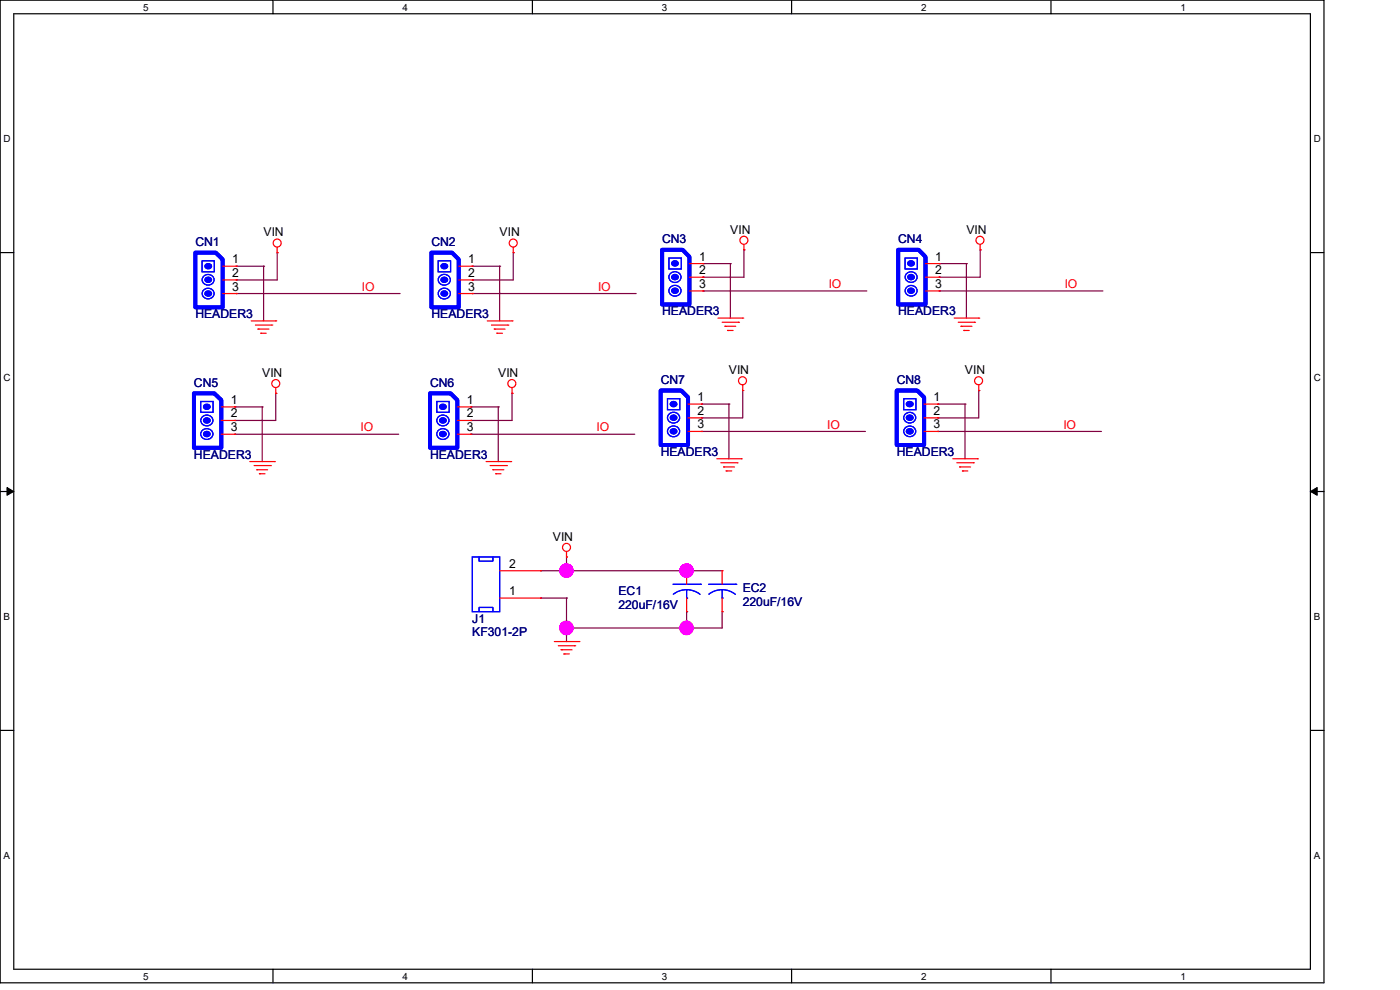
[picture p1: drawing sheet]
<svg xmlns="http://www.w3.org/2000/svg" width="297mm" height="210mm" viewBox="0 0 297 210" stroke-linecap="round" stroke-linejoin="round" font-family="sans-serif">
<path d="M0 0h280.9v208.5h-280.9zM2.9 2.9h275.1v202.7h-275.1z" fill="none" stroke="#000" stroke-width=".25"/>
<g fill="#fff">
<path d="M30.4 .3h1.1v2.4h-1.1z"/>
<path d="M30.4 205.9h1.1v2.3h-1.1z"/>
</g>
<path d="M57.9 0v2.9M57.9 205.6v2.9" fill="none" stroke="#000" stroke-width=".25"/>
<g fill="#fff">
<path d="M85.4 .3h1.1v2.4h-1.1z"/>
<path d="M85.4 205.9h1.1v2.3h-1.1z"/>
</g>
<path d="M112.9 0v2.9M112.9 205.6v2.9" fill="none" stroke="#000" stroke-width=".25"/>
<g fill="#fff">
<path d="M140.4 .3h1.2v2.4h-1.2z"/>
<path d="M140.4 205.9h1.2v2.3h-1.2z"/>
</g>
<path d="M167.9 0v2.9M167.9 205.6v2.9" fill="none" stroke="#000" stroke-width=".25"/>
<g fill="#fff">
<path d="M195.4 .3h1.2v2.4h-1.2z"/>
<path d="M195.4 205.9h1.2v2.3h-1.2z"/>
</g>
<path d="M223 0v2.9M223 205.6v2.9" fill="none" stroke="#000" stroke-width=".25"/>
<g fill="#fff">
<path d="M250.4 .3h1.2v2.4h-1.2z"/>
<path d="M250.4 205.9h1.2v2.3h-1.2z"/>
<path d="M.8 28.2h1.4v2.4h-1.4z"/>
<path d="M278.7 28.2h1.5v2.4h-1.5z"/>
<path d="M.8 78.9h1.4v2.3h-1.4z"/>
<path d="M278.7 78.9h1.5v2.3h-1.5z"/>
</g>
<path d="M0 53.6h2.9M278 53.6h2.9" fill="none" stroke="#000" stroke-width=".25"/>
<g fill="#fff">
<path d="M.8 129.6h1.3v2.3h-1.3z"/>
<path d="M278.7 129.6h1.4v2.3h-1.4z"/>
</g>
<path d="M0 104.3h2.9M278 104.3h2.9" fill="none" stroke="#000" stroke-width=".25"/>
<path d="M1.5 103.4l1.4 .9-1.4 .8zM278 104.3l1.4-.9v1.7z" fill="#000" stroke="#000" stroke-width=".21"/>
<g fill="#fff">
<path d="M.8 180.3h1.3v2.3h-1.3z"/>
<path d="M278.7 180.3h1.4v2.3h-1.4z"/>
</g>
<path d="M0 154.9h2.9M278 154.9h2.9" fill="none" stroke="#000" stroke-width=".25"/>
<g fill="none" stroke="#800040" stroke-width=".25">
<path d="M50.1 59.4h.1M50.1 56.5h.1M50.1 56.5h5.8M55.9 56.5h.1M55.9 56.5v11.6M58.8 53.6h.1M58.8 53.6v5.8h-8.7M100.2 59.4h.1M100.2 56.5h.1M100.2 56.5h5.8M106 56.5h.1M106 56.5v11.6"/>
<path d="M108.9 53.6h.1M108.9 53.6v5.8h-8.7M149.1 58.8h.1M149.1 55.9h.1M149.1 55.9h5.8M154.9 55.9h.1M154.9 55.9v11.6M157.8 53h.1M157.8 53v5.8h-8.7M199.3 58.8h.1M199.3 55.9h.1M199.3 55.9h5.7"/>
<path d="M205 55.9h.1M205 55.9v11.6M207.9 53h.1M207.9 53v5.8h-8.6M50.1 62.3h.1M50.1 62.3h34.8M100.2 62.3h.1M100.2 62.3h34.8M149.1 61.7h.1M149.1 61.7h34.8M199.3 61.7h.1M199.3 61.7h34.7"/>
<path d="M49.8 89.2h.1M49.8 86.3h.1M49.8 92.1h.1M49.8 86.3h5.8M49.8 92.1h34.8M55.6 86.3h.1M55.6 86.3v11.6M58.5 83.4h.1M58.5 83.4v5.8h-8.7M99.9 89.2h.1M99.9 86.3h.1M99.9 92.1h.1"/>
<path d="M99.9 86.3h5.8M99.9 92.1h34.8M105.7 86.3h.1M105.7 86.3v11.6M108.6 83.4h.1M108.6 83.4v5.8h-8.7M148.8 88.6h.1M148.8 85.7h.1M148.8 91.5h.1M148.8 85.7h5.8M148.8 91.5h34.8M154.6 85.7h.1"/>
<path d="M154.6 85.7v11.6M157.6 82.8h.1M157.6 82.8v5.8h-8.8M199 88.6h.1M199 85.7h.1M199 91.5h.1M199 85.7h5.7M199 91.5h34.7M204.7 85.7h.1M204.7 85.7v11.6M207.6 82.8h.1M207.6 82.8v5.8h-8.6"/>
<path d="M120.2 118.2h.1M120.2 118.2v2.9M114.7 121.1h.1M114.7 126.9h.1M114.7 121.1h38.5M114.7 126.9h5.5M120.2 133.2h.1M120.2 126.9h.1M120.2 121.1h.1M120.2 126.9v9.2M145.7 121.1h.1M145.7 129.8h.1"/>
<path d="M145.7 133.2h.1M145.7 129.8v3.4M153.2 129.8h.1M153.2 129.8v3.4h-33"/>
</g>
<g fill="#f0f" stroke="#f0f" stroke-width=".25">
<circle cx="120.2" cy="121.1" r="1.42"/>
<circle cx="145.6" cy="121.1" r="1.42"/>
<circle cx="120.2" cy="133.2" r="1.42"/>
<circle cx="145.6" cy="133.2" r="1.42"/>
</g>
<g fill="none" stroke="#f00" stroke-width=".25">
<path d="M47.2 56.5h2.9M47.2 59.4h2.9M50.1 56.5h.1M50.1 59.4h.1M58.8 53.6h.1M58.8 52.5v1.1M97.3 56.5h2.9M97.3 59.4h2.9M100.2 56.5h.1M100.2 59.4h.1M108.9 53.6h.1M108.9 52.5v1.1"/>
<path d="M146.3 55.9h2.8M146.3 58.8h2.8M149.1 55.9h.1M149.1 58.8h.1M157.8 53h.1M157.8 51.9v1.1M196.3 55.9h3M196.3 58.8h3M199.3 55.9h.1M199.3 58.8h.1M207.9 53h.1M207.9 51.9v1.1"/>
<path d="M47.2 62.3h2.9M50.1 62.3h.1M53.3 68.1h5.2M54.2 69h3.5M54.7 69.8h.1M54.7 69.8h2.4M55.3 70.7h.1M55.3 70.7h1.2M57.7 69h.1M58.5 68.1h.1M97.3 62.3h2.9M100.2 62.3h.1"/>
<path d="M103.4 68.1h5.2M104.3 69h3.4M104.9 69.8h.1M104.9 69.8h2.2M105.4 70.7h.1M105.4 70.7h1.2M107.7 69h.1M108.6 68.1h.1M146.3 61.7h2.8M149.1 61.7h.1M152.3 67.5h5.3M153.2 68.4h3.5"/>
<path d="M153.8 69.2h.1M153.8 69.2h2.3M154.3 70.1h.1M154.3 70.1h1.2M156.7 68.4h.1M157.6 67.5h.1M196.3 61.7h3M199.3 61.7h.1M202.4 67.5h5.2M203.3 68.4h3.5M203.9 69.2h.1M203.9 69.2h2.3"/>
<path d="M204.5 70.1h.1M204.5 70.1h1.1M206.8 68.4h.1M207.6 67.5h.1M46.9 86.3h2.9M46.9 89.2h2.9M46.9 92.1h2.9M49.8 86.3h.1M49.8 89.2h.1M49.8 92.1h.1M53 97.9h5.2M53.9 98.8h3.5"/>
<path d="M54.5 99.7h.1M54.5 99.7h2.3M57.4 98.8h.1M58.2 97.9h.1M58.5 83.4h.1M58.5 82.3v1.1M97 86.3h2.9M97 89.2h2.9M97 92.1h2.9M99.9 86.3h.1M99.9 89.2h.1M99.9 92.1h.1"/>
<path d="M103.1 97.9h5.2M104 98.8h3.4M104.6 99.7h.1M104.6 99.7h2.3M107.4 98.8h.1M108.3 97.9h.1M108.6 83.4h.1M108.6 82.3v1.1M146 85.7h2.8M146 88.6h2.8M146 91.5h2.8M148.8 85.7h.1"/>
<path d="M148.8 88.6h.1M148.8 91.5h.1M152.1 97.3h5.2M152.9 98.2h3.5M153.5 99.1h.1M153.5 99.1h2.3M154.1 99.9h.1M154.1 99.9h1.1M156.4 98.2h.1M157.3 97.3h.1M157.6 82.8h.1M157.6 81.7v1.1"/>
<path d="M196 85.7h3M196 88.6h3M196 91.5h3M199 85.7h.1M199 88.6h.1M199 91.5h.1M202.1 97.3h5.2M203 98.2h3.5M203.6 99.1h.1M203.6 99.1h2.3M204.2 99.9h.1M204.2 99.9h1.1"/>
<path d="M206.5 98.2h.1M207.3 97.3h.1M207.6 82.8h.1M207.6 81.7v1.1M55 100.5h.1M55 100.5h1.2M105.2 100.5h.1M105.2 100.5h1.1M120.2 118.2h.1M120.2 117v1.2M106 126.9h8.7M106 121.1h8.7"/>
<path d="M114.7 126.9h.1M114.7 121.1h.1M117.6 136.1h5.2M118.4 137h3.5M119 137.8h.1M119 137.8h2.4M119.6 138.7h.1M119.6 138.7h1.2M121.9 137h.1M122.8 136.1h.1M145.7 121.1h.1M145.7 129.8h.1"/>
<path d="M145.7 121.1v2.9M145.7 126.9v2.9M153.2 121.1h.1M153.2 129.8h.1M153.2 121.1v2.9M153.2 126.9v2.9"/>
<circle cx="58.8" cy="51.6" r=".85"/>
<circle cx="108.9" cy="51.6" r=".85"/>
<circle cx="157.8" cy="51" r=".85"/>
<circle cx="207.9" cy="51" r=".85"/>
<circle cx="58.5" cy="81.4" r=".85"/>
<circle cx="108.6" cy="81.4" r=".85"/>
<circle cx="157.5" cy="80.8" r=".85"/>
<circle cx="207.6" cy="80.8" r=".85"/>
<circle cx="120.2" cy="116.1" r=".85"/>
</g>
<g fill="none" stroke="#00f" stroke-width=".25">
<path d="M42.9 55.3h2.6v2.4h-2.6zM43.1 58.7a1.2 1.2 0 0 1 1.8-.2 1.2 1.2 0 0 1 0 1.8 1.2 1.2 0 0 1-1.5-.1 1.2 1.2 0 0 1-.3-1.5zM47.2 55v10.2M93 55.3h2.6v2.4h-2.6zM93.2 58.7a1.22 1.22 0 0 1 1.8-.3 1.22 1.22 0 0 1 0 1.9 1.22 1.22 0 0 1-1.6-.1 1.22 1.22 0 0 1-.2-1.5zM97.3 55v10.2M141.9 54.7h2.6v2.4h-2.6zM142.2 58.1a1.22 1.22 0 0 1 1.8-.2 1.22 1.22 0 0 1 0 1.8 1.22 1.22 0 0 1-1.6 0 1.22 1.22 0 0 1-.2-1.6zM146.3 54.5v10.1M192 54.7h2.6v2.4h-2.6zM192.3 58.1a1.2 1.2 0 0 1 1.8-.2 1.2 1.2 0 0 1-.1 1.8 1.2 1.2 0 0 1-1.5-.1 1.2 1.2 0 0 1-.2-1.5zM196.3 54.5v10.1"/>
<path d="M43.1 61.6a1.2 1.2 0 0 1 1.8-.2 1.2 1.2 0 0 1 0 1.8 1.2 1.2 0 0 1-1.5-.1 1.2 1.2 0 0 1-.3-1.5zM93.2 61.6a1.22 1.22 0 0 1 1.8-.2 1.22 1.22 0 0 1 0 1.8 1.22 1.22 0 0 1-1.6 0 1.22 1.22 0 0 1-.2-1.6zM142.2 61a1.22 1.22 0 0 1 1.8-.2 1.22 1.22 0 0 1 0 1.8 1.22 1.22 0 0 1-1.6 0 1.22 1.22 0 0 1-.2-1.6zM192.3 61a1.2 1.2 0 0 1 1.8-.2 1.2 1.2 0 0 1-.1 1.8 1.2 1.2 0 0 1-1.5-.1 1.2 1.2 0 0 1-.2-1.5zM42.6 85.2h2.6v2.3h-2.6zM42.8 88.5a1.22 1.22 0 0 1 1.9-.2 1.22 1.22 0 0 1-.1 1.8 1.22 1.22 0 0 1-1.5 0 1.22 1.22 0 0 1-.3-1.6zM42.8 91.4a1.22 1.22 0 0 1 1.9-.2 1.22 1.22 0 0 1-.1 1.8 1.22 1.22 0 0 1-1.5 0 1.22 1.22 0 0 1-.3-1.6zM46.9 84.9v10.1M92.7 85.2h2.6v2.3h-2.6zM92.9 88.5a1.22 1.22 0 0 1 1.8-.2 1.22 1.22 0 0 1 0 1.8 1.22 1.22 0 0 1-1.6 0 1.22 1.22 0 0 1-.2-1.6zM92.9 91.4a1.22 1.22 0 0 1 1.8-.2 1.22 1.22 0 0 1 0 1.8 1.22 1.22 0 0 1-1.6 0 1.22 1.22 0 0 1-.2-1.6zM97 84.9v10.1"/>
<path d="M141.6 84.6h2.6v2.3h-2.6zM141.9 87.9a1.22 1.22 0 0 1 1.8-.2 1.22 1.22 0 0 1 0 1.8 1.22 1.22 0 0 1-1.6 0 1.22 1.22 0 0 1-.2-1.6zM141.9 90.8a1.22 1.22 0 0 1 1.8-.2 1.22 1.22 0 0 1 0 1.8 1.22 1.22 0 0 1-1.6 0 1.22 1.22 0 0 1-.2-1.6zM146 84.3v10.1M191.7 84.6h2.6v2.3h-2.6zM192 87.9a1.2 1.2 0 0 1 1.8-.2 1.2 1.2 0 0 1-.1 1.8 1.2 1.2 0 0 1-1.5 0 1.2 1.2 0 0 1-.2-1.6zM192 90.8a1.2 1.2 0 0 1 1.8-.2 1.2 1.2 0 0 1-.1 1.8 1.2 1.2 0 0 1-1.5 0 1.2 1.2 0 0 1-.2-1.6zM196 84.3v10.1M100.2 118.2h5.8v11.6h-5.8zM101.6 118.2v.8h3v-.8M101.6 129.8v-.9h3v.9M142.8 124h5.8"/>
<path d="M145.7 126.9h.1M145.7 125.1l1.5 .2 1.3 .8M145.7 125.1l-1.5 .2-1.4 .8M145.7 125.1v1.8M148.6 124h.1M150.3 124h5.8M153.2 126.9h.1M153.2 125.1l1.5 .3 1.3 .7M153.2 125.1l-1.5 .2-1.3 .8M153.2 125.1v1.8M156.1 124h.1"/>
</g>
<g fill="#00f" stroke="#00f" stroke-width=".25">
<path d="M192.8 55.5a.61 .61 0 0 1 .9-.1 .61 .61 0 0 1-.2 1 .6 .6 0 0 1-.7-.1 .6 .6 0 0 1 0-.8z" fill-rule="evenodd"/>
<path d="M192.8 58.4a.61 .61 0 0 1 .9-.1 .61 .61 0 0 1-.2 1 .6 .6 0 0 1-.7-.1 .6 .6 0 0 1 0-.8z" fill-rule="evenodd"/>
<path d="M192.8 61.3a.61 .61 0 0 1 .9-.1 .61 .61 0 0 1-.2 1 .6 .6 0 0 1-.7-.1 .6 .6 0 0 1 0-.8z" fill-rule="evenodd"/>
<path d="M192.8 55.5a.61 .61 0 0 1 .9-.1 .61 .61 0 0 1-.2 1 .6 .6 0 0 1-.7-.1 .6 .6 0 0 1 0-.8z" fill-rule="evenodd"/>
<path d="M192.8 58.4a.61 .61 0 0 1 .9-.1 .61 .61 0 0 1-.2 1 .6 .6 0 0 1-.7-.1 .6 .6 0 0 1 0-.8z" fill-rule="evenodd"/>
<path d="M192.8 61.3a.61 .61 0 0 1 .9-.1 .61 .61 0 0 1-.2 1 .6 .6 0 0 1-.7-.1 .6 .6 0 0 1 0-.8z" fill-rule="evenodd"/>
<path d="M93.5 85.9a.61 .61 0 0 1 .9 0 .61 .61 0 0 1-.2 .9 .6 .6 0 0 1-.7-.1 .6 .6 0 0 1 0-.8z" fill-rule="evenodd"/>
<path d="M93.5 88.8a.61 .61 0 0 1 .9 0 .61 .61 0 0 1-.2 .9 .6 .6 0 0 1-.7-.1 .6 .6 0 0 1 0-.8z" fill-rule="evenodd"/>
<path d="M93.5 91.7a.61 .61 0 0 1 .9-.1 .61 .61 0 0 1-.2 1 .6 .6 0 0 1-.7-.1 .6 .6 0 0 1 0-.8z" fill-rule="evenodd"/>
<path d="M93.5 85.9a.61 .61 0 0 1 .9 0 .61 .61 0 0 1-.2 .9 .6 .6 0 0 1-.7-.1 .6 .6 0 0 1 0-.8z" fill-rule="evenodd"/>
<path d="M93.5 88.8a.61 .61 0 0 1 .9 0 .61 .61 0 0 1-.2 .9 .6 .6 0 0 1-.7-.1 .6 .6 0 0 1 0-.8z" fill-rule="evenodd"/>
<path d="M93.5 91.7a.61 .61 0 0 1 .9-.1 .61 .61 0 0 1-.2 1 .6 .6 0 0 1-.7-.1 .6 .6 0 0 1 0-.8z" fill-rule="evenodd"/>
<path d="M192.5 85.3a.64 .64 0 0 1 .9-.1 .64 .64 0 0 1 .1 .9 .64 .64 0 0 1-.9 .1 .64 .64 0 0 1-.1-.9z" fill-rule="evenodd"/>
<path d="M192.5 88.2a.64 .64 0 0 1 .9-.1 .64 .64 0 0 1 .1 .9 .64 .64 0 0 1-.9 .1 .64 .64 0 0 1-.1-.9z" fill-rule="evenodd"/>
<path d="M192.5 91.1a.64 .64 0 0 1 .9-.1 .64 .64 0 0 1 .1 .9 .64 .64 0 0 1-.9 .1 .64 .64 0 0 1-.1-.9z" fill-rule="evenodd"/>
<path d="M192.5 85.3a.64 .64 0 0 1 .9-.1 .64 .64 0 0 1 .1 .9 .64 .64 0 0 1-.9 .1 .64 .64 0 0 1-.1-.9z" fill-rule="evenodd"/>
<path d="M192.5 88.2a.64 .64 0 0 1 .9-.1 .64 .64 0 0 1 .1 .9 .64 .64 0 0 1-.9 .1 .64 .64 0 0 1-.1-.9z" fill-rule="evenodd"/>
<path d="M192.5 91.1a.64 .64 0 0 1 .9-.1 .64 .64 0 0 1 .1 .9 .64 .64 0 0 1-.9 .1 .64 .64 0 0 1-.1-.9z" fill-rule="evenodd"/>
<path d="M142.7 55.5a.61 .61 0 0 1 1-.1 .61 .61 0 0 1-.2 1 .6 .6 0 0 1-.8-.1 .6 .6 0 0 1 0-.8z" fill-rule="evenodd"/>
<path d="M142.7 58.4a.61 .61 0 0 1 1-.1 .61 .61 0 0 1-.2 1 .6 .6 0 0 1-.8-.1 .6 .6 0 0 1 0-.8z" fill-rule="evenodd"/>
<path d="M142.7 61.3a.61 .61 0 0 1 1-.1 .61 .61 0 0 1-.2 1 .6 .6 0 0 1-.8-.1 .6 .6 0 0 1 0-.8z" fill-rule="evenodd"/>
<path d="M142.7 55.5a.61 .61 0 0 1 1-.1 .61 .61 0 0 1-.2 1 .6 .6 0 0 1-.8-.1 .6 .6 0 0 1 0-.8z" fill-rule="evenodd"/>
<path d="M142.7 58.4a.61 .61 0 0 1 1-.1 .61 .61 0 0 1-.2 1 .6 .6 0 0 1-.8-.1 .6 .6 0 0 1 0-.8z" fill-rule="evenodd"/>
<path d="M142.7 61.3a.61 .61 0 0 1 1-.1 .61 .61 0 0 1-.2 1 .6 .6 0 0 1-.8-.1 .6 .6 0 0 1 0-.8z" fill-rule="evenodd"/>
<path d="M43.7 56.1a.61 .61 0 0 1 .9-.1 .61 .61 0 0 1-.2 1 .6 .6 0 0 1-.7-.1 .6 .6 0 0 1 0-.8z" fill-rule="evenodd"/>
<path d="M43.7 59a.61 .61 0 0 1 .9-.1 .61 .61 0 0 1-.2 1 .6 .6 0 0 1-.7-.2 .6 .6 0 0 1 0-.7z" fill-rule="evenodd"/>
<path d="M43.7 61.9a.61 .61 0 0 1 .9-.1 .61 .61 0 0 1-.2 1 .6 .6 0 0 1-.7-.1 .6 .6 0 0 1 0-.8z" fill-rule="evenodd"/>
<path d="M43.7 56.1a.61 .61 0 0 1 .9-.1 .61 .61 0 0 1-.2 1 .6 .6 0 0 1-.7-.1 .6 .6 0 0 1 0-.8z" fill-rule="evenodd"/>
<path d="M43.7 59a.61 .61 0 0 1 .9-.1 .61 .61 0 0 1-.2 1 .6 .6 0 0 1-.7-.2 .6 .6 0 0 1 0-.7z" fill-rule="evenodd"/>
<path d="M43.7 61.9a.61 .61 0 0 1 .9-.1 .61 .61 0 0 1-.2 1 .6 .6 0 0 1-.7-.1 .6 .6 0 0 1 0-.8z" fill-rule="evenodd"/>
<path d="M43.4 85.9a.61 .61 0 0 1 .9 0 .61 .61 0 0 1-.1 .9 .6 .6 0 0 1-.8-.1 .6 .6 0 0 1 0-.8z" fill-rule="evenodd"/>
<path d="M43.4 88.8a.61 .61 0 0 1 .9 0 .61 .61 0 0 1-.1 .9 .6 .6 0 0 1-.8-.1 .6 .6 0 0 1 0-.8z" fill-rule="evenodd"/>
<path d="M43.4 91.7a.61 .61 0 0 1 .9-.1 .61 .61 0 0 1-.1 1 .6 .6 0 0 1-.8-.1 .6 .6 0 0 1 0-.8z" fill-rule="evenodd"/>
<path d="M43.4 85.9a.61 .61 0 0 1 .9 0 .61 .61 0 0 1-.1 .9 .6 .6 0 0 1-.8-.1 .6 .6 0 0 1 0-.8z" fill-rule="evenodd"/>
<path d="M43.4 88.8a.61 .61 0 0 1 .9 0 .61 .61 0 0 1-.1 .9 .6 .6 0 0 1-.8-.1 .6 .6 0 0 1 0-.8z" fill-rule="evenodd"/>
<path d="M43.4 91.7a.61 .61 0 0 1 .9-.1 .61 .61 0 0 1-.1 1 .6 .6 0 0 1-.8-.1 .6 .6 0 0 1 0-.8z" fill-rule="evenodd"/>
<path d="M142.4 85.3a.61 .61 0 0 1 1 0 .61 .61 0 0 1-.2 .9 .6 .6 0 0 1-.8-.1 .6 .6 0 0 1 0-.8z" fill-rule="evenodd"/>
<path d="M142.4 88.2a.61 .61 0 0 1 1 0 .61 .61 0 0 1-.2 .9 .6 .6 0 0 1-.8-.1 .6 .6 0 0 1 0-.8z" fill-rule="evenodd"/>
<path d="M142.4 91.1a.61 .61 0 0 1 1 0 .61 .61 0 0 1-.2 .9 .6 .6 0 0 1-.8-.1 .6 .6 0 0 1 0-.8z" fill-rule="evenodd"/>
<path d="M142.4 85.3a.61 .61 0 0 1 1 0 .61 .61 0 0 1-.2 .9 .6 .6 0 0 1-.8-.1 .6 .6 0 0 1 0-.8z" fill-rule="evenodd"/>
<path d="M142.4 88.2a.61 .61 0 0 1 1 0 .61 .61 0 0 1-.2 .9 .6 .6 0 0 1-.8-.1 .6 .6 0 0 1 0-.8z" fill-rule="evenodd"/>
<path d="M142.4 91.1a.61 .61 0 0 1 1 0 .61 .61 0 0 1-.2 .9 .6 .6 0 0 1-.8-.1 .6 .6 0 0 1 0-.8z" fill-rule="evenodd"/>
<path d="M93.8 56.1a.61 .61 0 0 1 .9-.1 .61 .61 0 0 1-.2 1 .6 .6 0 0 1-.7-.1 .6 .6 0 0 1 0-.8z" fill-rule="evenodd"/>
<path d="M93.8 59a.61 .61 0 0 1 .9-.1 .61 .61 0 0 1-.2 1 .6 .6 0 0 1-.7-.2 .6 .6 0 0 1 0-.7z" fill-rule="evenodd"/>
<path d="M93.8 61.9a.61 .61 0 0 1 .9-.1 .61 .61 0 0 1-.2 1 .6 .6 0 0 1-.7-.1 .6 .6 0 0 1 0-.8z" fill-rule="evenodd"/>
<path d="M93.8 56.1a.61 .61 0 0 1 .9-.1 .61 .61 0 0 1-.2 1 .6 .6 0 0 1-.7-.1 .6 .6 0 0 1 0-.8z" fill-rule="evenodd"/>
<path d="M93.8 59a.61 .61 0 0 1 .9-.1 .61 .61 0 0 1-.2 1 .6 .6 0 0 1-.7-.2 .6 .6 0 0 1 0-.7z" fill-rule="evenodd"/>
<path d="M93.8 61.9a.61 .61 0 0 1 .9-.1 .61 .61 0 0 1-.2 1 .6 .6 0 0 1-.7-.1 .6 .6 0 0 1 0-.8z" fill-rule="evenodd"/>
</g>
<path d="M41.4 53.6h4.4l1.4 1.4v10.2h-5.8zM91.5 53.6h4.4l1.4 1.4v10.2h-5.8zM140.5 53h4.3l1.5 1.5v10.1h-5.8zM190.5 53h4.4l1.4 1.5v10.1h-5.8zM41.1 83.4h4.4l1.4 1.5v10.1h-5.8zM91.2 83.4h4.4l1.4 1.5v10.1h-5.8zM140.2 82.8h4.3l1.5 1.5v10.1h-5.8zM190.2 82.8h4.4l1.4 1.5v10.1h-5.8z" fill="none" stroke="#00f" stroke-width=".85"/>
<g font-size="2.6" fill="#000080">
<text x="41.4" y="52.2">CN1</text>
<text x="91.5" y="52.2">CN2</text>
<text x="140.5" y="51.6">CN3</text>
<text x="190.5" y="51.6">CN4</text>
<text x="41.4" y="67.5">HEADER3</text>
<text x="91.5" y="67.5">HEADER3</text>
<text x="140.5" y="66.9">HEADER3</text>
<text x="190.5" y="66.9">HEADER3</text>
<text x="41.1" y="82">CN5</text>
<text x="91.2" y="82">CN6</text>
<text x="140.2" y="81.4">CN7</text>
<text x="190.2" y="81.4">CN8</text>
<text x="41.1" y="97.3">HEADER3</text>
<text x="91.2" y="97.3">HEADER3</text>
<text x="140.2" y="96.7">HEADER3</text>
<text x="190.2" y="96.7">HEADER3</text>
<text x="157.6" y="125.7">EC2</text>
<text x="131.2" y="126.3">EC1</text>
<text x="131.2" y="129.2">220uF/16V</text>
<text x="157.6" y="128.6">220uF/16V</text>
<text x="100.2" y="132.1">J1</text>
<text x="100.2" y="135">KF301-2P</text>
</g>
<g font-size="2.6">
<text x="55.9" y="50.1">VIN</text>
<text x="106" y="50.1">VIN</text>
<text x="154.9" y="49.6">VIN</text>
<text x="205" y="49.6">VIN</text>
<text x="49.3" y="55.8">1</text>
<text x="49.3" y="58.8">2</text>
<text x="99.4" y="55.8">1</text>
<text x="99.4" y="58.8">2</text>
<text x="148.3" y="55.3">1</text>
<text x="148.3" y="58.2">2</text>
<text x="198.4" y="55.3">1</text>
<text x="198.4" y="58.2">2</text>
<text x="49.3" y="61.6">3</text>
<text x="99.4" y="61.6">3</text>
<text x="148.3" y="61.1">3</text>
<text x="198.4" y="61.1">3</text>
<text x="55.6" y="80">VIN</text>
<text x="105.7" y="80">VIN</text>
<text x="154.6" y="79.4">VIN</text>
<text x="204.7" y="79.4">VIN</text>
<text x="49" y="85.7">1</text>
<text x="49" y="88.6">2</text>
<text x="99.1" y="85.7">1</text>
<text x="99.1" y="88.6">2</text>
<text x="148" y="85.1">1</text>
<text x="148" y="88">2</text>
<text x="198.1" y="85.1">1</text>
<text x="198.1" y="88">2</text>
<text x="49" y="91.5">3</text>
<text x="99.1" y="91.5">3</text>
<text x="148" y="90.9">3</text>
<text x="198.1" y="90.9">3</text>
<text x="117.3" y="114.7">VIN</text>
<text x="108" y="120.4">2</text>
<text x="108" y="126.2">1</text>
</g>
<g font-size="2.6" fill="#f00">
<text x="76.8" y="61.7">IO</text>
<text x="126.9" y="61.7">IO</text>
<text x="175.8" y="61.1">IO</text>
<text x="225.9" y="61.1">IO</text>
<text x="76.5" y="91.5">IO</text>
<text x="126.6" y="91.5">IO</text>
<text x="175.5" y="90.9">IO</text>
<text x="225.6" y="90.9">IO</text>
</g>
<g font-size="2.1">
<text x="30.4" y="2.2">5</text>
<text x="85.4" y="2.2">4</text>
<text x="140.4" y="2.2">3</text>
<text x="195.4" y="2.2">2</text>
<text x="250.4" y="2.2">1</text>
<text x=".8" y="30.1">D</text>
<text x="278.7" y="30.1">D</text>
<text x=".8" y="80.8">C</text>
<text x="278.7" y="80.8">C</text>
<text x=".8" y="131.5">B</text>
<text x="278.7" y="131.5">B</text>
<text x=".8" y="182.2">A</text>
<text x="278.7" y="182.2">A</text>
<text x="30.4" y="207.8">5</text>
<text x="85.4" y="207.8">4</text>
<text x="140.4" y="207.8">3</text>
<text x="195.4" y="207.8">2</text>
<text x="250.4" y="207.8">1</text>
</g>
</svg>
